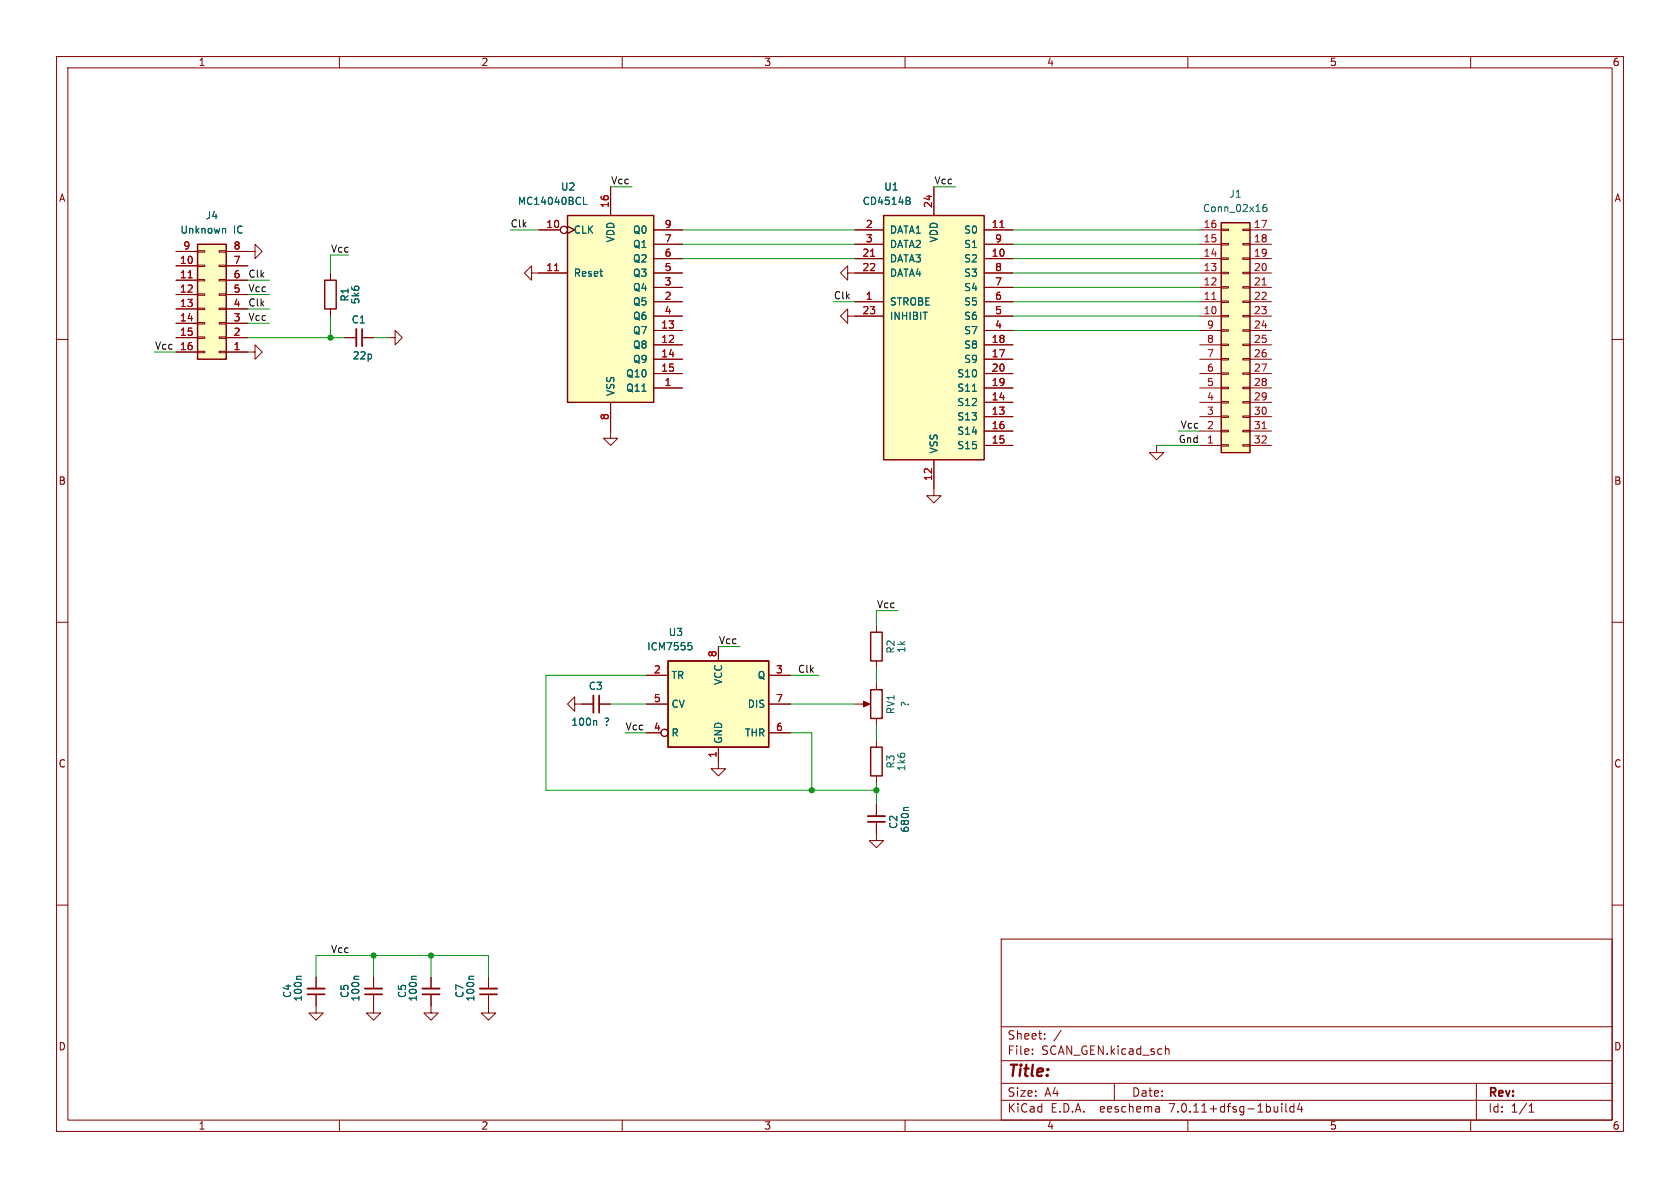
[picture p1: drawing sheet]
<svg xmlns="http://www.w3.org/2000/svg" width="297mm" height="210mm" viewBox="0 0 297 210" stroke-linecap="round" stroke-linejoin="round" font-family="sans-serif">
<g fill="none" stroke="#840000" stroke-width=".18">
<path d="M10 10h277v190h-277zM12 12h273v186h-273zM60 10v2M110 10v2M160 10v2M210 10v2M260 10v2M107.9 33v5.1M165.1 33v5.1M10 60h2M31.1 59.7h3.8M31.1 47h3.8"/>
<path d="M31.1 49.5h3.8M31.1 52.1h3.8M31.1 54.6h3.8M31.1 57.2h3.8M31.1 44.5h3.8M34.9 44.3h1.3v.3h-1.3zM34.9 46.9h1.3v.2h-1.3zM34.9 49.4h1.3v.3h-1.3zM34.9 51.9h1.3v.3h-1.3zM34.9 54.5h1.3v.2h-1.3zM34.9 57h1.3v.3h-1.3zM34.9 59.6h1.3v.2h-1.3z"/>
<path d="M38.7 44.3h1.3v.3h-1.3zM38.7 46.9h1.3v.2h-1.3zM38.7 49.4h1.3v.3h-1.3zM38.7 51.9h1.3v.3h-1.3zM38.7 54.5h1.3v.2h-1.3zM38.7 57h1.3v.3h-1.3zM38.7 59.6h1.3v.2h-1.3zM40 44.5h5.1v-1.3l1.3 1.3-1.3 1.2v-1.2M40 59.7h3.8M40 47h3.8M40 49.5h3.8M40 52.1h3.8"/>
<path d="M40 54.6h3.8M40 57.2h3.8M58.4 48.3v1.2M58.4 54.6v1.3M61 59.7h2M64 59.7h2M68.6 59.7h1.2v-1.3l1.3 1.3-1.3 1.3v-1.3M94 48.3v-1.3l-1.3 1.3 1.3 1.2v-1.2h6.3M95.2 40.6h3.9M100.3 40l1.3 .6-1.3 .7M115.6 53.3h5M115.6 45.7h5"/>
<path d="M115.6 40.6h5M115.6 48.3h5M115.6 55.9h5M115.6 43.2h5M115.6 58.4h5M115.6 50.8h5M149.9 48.3v-1.3l-1.3 1.3 1.3 1.2v-1.2h6.3M149.9 55.9v-1.3l-1.3 1.3 1.3 1.3v-1.3h6.3M151.1 53.3h5.1M151.1 45.7h5.1M151.1 40.6h5.1M151.1 43.2h5.1"/>
<path d="M174 53.3h5.1M174 45.7h5.1M174 40.6h5.1M174 48.3h5.1M174 55.9h5.1M174 43.2h5.1M174 58.4h5.1M174 50.8h5.1M212.1 53.3h3.8M212.1 45.7h3.8M212.1 40.6h3.8M212.1 48.3h3.8"/>
<path d="M212.1 55.9h3.8M212.1 43.2h3.8M212.1 58.4h3.8M212.1 50.8h3.8M215.9 40.5h1.3v.3h-1.3zM215.9 43.1h1.3v.2h-1.3zM215.9 45.6h1.3v.2h-1.3zM215.9 48.1h1.3v.3h-1.3zM215.9 50.7h1.3v.2h-1.3zM215.9 53.2h1.3v.3h-1.3zM215.9 55.8h1.3v.2h-1.3zM215.9 58.3h1.3v.2h-1.3z"/>
<path d="M219.7 40.5h1.3v.3h-1.3zM219.7 43.1h1.3v.2h-1.3zM219.7 45.6h1.3v.2h-1.3zM219.7 48.1h1.3v.3h-1.3zM219.7 50.7h1.3v.2h-1.3zM219.7 53.2h1.3v.3h-1.3zM219.7 55.8h1.3v.2h-1.3zM219.7 58.3h1.3v.2h-1.3zM221 53.3h3.8M221 45.7h3.8M221 40.6h3.8M221 48.3h3.8"/>
<path d="M221 55.9h3.8M221 43.2h3.8M221 58.4h3.8M221 50.8h3.8M285 60h2M31.1 62.2h3.8M34.9 62.1h1.3v.3h-1.3zM38.7 62.1h1.3v.3h-1.3zM40 62.2h5.1v-1.2l1.3 1.2-1.3 1.3v-1.3M107.9 71.1v6.4h1.3l-1.3 1.2-1.2-1.2h1.2M115.6 63.5h5M115.6 61h5"/>
<path d="M115.6 68.6h5M115.6 66h5M174 73.7h5.1M174 71.1h5.1M174 78.7h5.1M174 76.2h5.1M174 63.5h5.1M174 61h5.1M174 68.6h5.1M174 66h5.1M204.5 78.7v1.3h1.2l-1.2 1.3-1.3-1.3h1.3M212.1 73.7h3.8"/>
<path d="M212.1 71.1h3.8M212.1 78.7h3.8M212.1 76.2h3.8M212.1 63.5h3.8M212.1 61h3.8M212.1 68.6h3.8M212.1 66h3.8M215.9 60.8h1.3v.3h-1.3zM215.9 63.4h1.3v.2h-1.3zM215.9 65.9h1.3v.3h-1.3zM215.9 68.5h1.3v.2h-1.3zM215.9 71h1.3v.2h-1.3z"/>
<path d="M215.9 73.5h1.3v.3h-1.3zM215.9 76.1h1.3v.2h-1.3zM215.9 78.6h1.3v.3h-1.3zM219.7 60.8h1.3v.3h-1.3zM219.7 63.4h1.3v.2h-1.3zM219.7 65.9h1.3v.3h-1.3zM219.7 68.5h1.3v.2h-1.3zM219.7 71h1.3v.2h-1.3zM219.7 73.5h1.3v.3h-1.3zM219.7 76.1h1.3v.2h-1.3zM219.7 78.6h1.3v.3h-1.3zM221 73.7h3.8"/>
<path d="M221 71.1h3.8M221 78.7h3.8M221 76.2h3.8M221 63.5h3.8M221 61h3.8M221 68.6h3.8M221 66h3.8M165.1 81.3v6.3h1.3l-1.3 1.3-1.3-1.3h1.3M10 110h2M114.3 119.4h3.8M127 114.3v2.5M135.9 119.4h3.8"/>
<path d="M154.9 110.5v1.3M154.9 116.8v1.3M285 110h2M101.6 124.5v-1.3l-1.3 1.3 1.3 1.2v-1.2h3.3M105.9 124.5h2M114.3 124.5h3.8M114.3 129.5h2.5M127 132.1v3.8h1.3l-1.3 1.3-1.3-1.3h1.3M135.9 124.5h3.8M135.9 129.5h3.8M151.1 124.5h2.3M154.9 120.7v1.2"/>
<path d="M154.9 127v1.3M154.9 130.8v1.3M154.9 137.2v1.2M10 160h2M154.9 145.3v3.3h1.3l-1.3 1.3-1.2-1.3h1.2M154.9 142.2v2.1M285 160h2M55.9 175.8v3.3h1.2l-1.2 1.2-1.3-1.2h1.3M55.9 172.7v2.1M66 175.8v3.3h1.3l-1.3 1.2-1.2-1.2h1.2M66 172.7v2.1M76.2 175.8v3.3h1.3l-1.3 1.2-1.3-1.2h1.3"/>
<path d="M76.2 172.7v2.1M86.4 175.8v3.3h1.2l-1.2 1.2-1.3-1.2h1.3M86.4 172.7v2.1M177 166h108v32h-108zM60 198v2M110 198v2M160 198v2M177 194.5h108M177 191.5h108M177 187.5h108M177 181.5h108M182.5 186.3v.1"/>
<path d="M182.5 185.5v.1M184.7 183.6v.1M184.7 182.8v.1M187.6 182.1l-1.3 2M197 191.5v3M204.9 195.7l.1 .9M205 196.5l-.2 .1M205 196h-.2M206 185.5l.2-.1 .4 .1 .1 .9M210 198v2M226.6 195.1v.1M226.6 195.6v1"/>
<path d="M227.3 195.1v1.3l.2 .2M228.7 195.1v1.5M228.7 195.7l-.4-.1-.3 .3v.4l.2 .2h.5M229.7 195l-.3 1.1h.9M230.1 195.6v1M260 198v2M261 191.5v6.5M270.3 196.6h.9M270.3 195.5l.4-.4v1.5"/>
<circle cx="99.7" cy="40.6" r=".63"/>
<circle cx="117.5" cy="129.5" r=".63"/>
</g>
<path d="M63 58.2v3M104.9 122.9v3.1M153.4 144.3h3.1M54.4 174.8h3M64.5 174.8h3.1M74.7 174.8h3M84.8 174.8h3.1" fill="none" stroke="#840000" stroke-width=".33"/>
<path d="M64 58.2v3M105.9 122.9v3.1M153.4 145.3h3.1M54.4 175.8h3M64.5 175.8h3.1M74.7 175.8h3M84.8 175.8h3.1" fill="none" stroke="#840000" stroke-width=".3"/>
<g fill="none" stroke="#006464" stroke-width=".18">
<path d="M103.2 34.9v1.2h.6M160.6 34.9l.3 .2-.3 .4 .3 .1v.3l-.2 .2h-.5M223.9 36.1l-.4 .1a.85 .85 0 0 0 0 1.2l.4-.1 .1-.4-.3-.3-.3 .1-.2 .2M39.5 40.4l.4 .2v.6M171.9 69.2h.7M121.7 113.6h.6M121.8 114.1h.3l.2 .2-.1 .5-.4 .1M105.3 127.4l.2 .1v.7M160.6 142.7h-.7l-.1 .2M53.3 172.6h-.7l-.2 .2M63.4 172.6h-.6l-.2 .2M73.6 172.6h-.7l-.1 .2"/>
<path d="M83.8 172.6h-.7l-.2 .2"/>
</g>
<path d="M100.3 38.1h15.3v33h-15.3zM156.2 38.1h17.8v43.2h-17.8zM215.9 39.4h5.1v40.6h-5.1zM34.9 43.2h5.1v20.3h-5.1zM57.4 49.5h2v5.1h-2zM118.1 116.8h17.8v15.3h-17.8zM153.9 111.8h2.1v5h-2.1zM153.9 132.1h2.1v5.1h-2.1zM153.9 121.9h2.1v5.1h-2.1z" fill="none" stroke="#840000" stroke-width=".25"/>
<g fill="#ffffc2" stroke="#ffffc2" stroke-width=".18">
<path d="M156.2 38.1h17.8v43.2h-17.8z"/>
<path d="M215.9 39.4h5.1v40.6h-5.1z"/>
<path d="M118.1 116.8h17.8v15.3h-17.8z"/>
<path d="M100.3 38.1h15.3v33h-15.3z"/>
<path d="M34.9 43.2h5.1v20.3h-5.1z"/>
</g>
<path d="M33.3 49.1h.7M98 47.8h.8M153.9 45.3h.7M176.8 40.2h.7M214.2 52.9h.8M223.1 50.4h.8M223.1 75.8h.8" fill="none" stroke="#a90000" stroke-width=".18"/>
<path d="M152.7 124l1.1 .5-1.1 .5z" fill="#840000" stroke="#840000" stroke-width=".18"/>
<g fill="none" stroke="#009600" stroke-width=".18">
<path d="M107.9 33h3.9M165.1 33h3.8M43.8 59.7h17.2M43.8 52.1h3.8M43.8 49.5h3.8M43.8 57.2h3.8M43.8 54.6h3.8M58.4 55.9v3.8M61.6 45.1h-3.2v3.2M66 59.7h2.6M90.2 40.6h5M120.6 40.6h30.5"/>
<path d="M120.6 45.7h30.5M120.6 43.2h30.5M147.3 53.3h3.8M179.1 40.6h33M179.1 53.3h33M179.1 45.7h33M179.1 58.4h33M179.1 55.9h33M179.1 43.2h33M179.1 48.3h33M179.1 50.8h33M27.3 62.2h3.8"/>
<path d="M204.5 78.7h7.6M208.3 76.2h3.8M114.3 119.4h-17.8v20.3h58.4M127 114.3h3.8M139.7 119.4h5.1M154.9 118.1v2.6M158.7 108h-3.8v2.5M107.9 124.5h6.4M110.5 129.5h3.8M139.7 129.5h3.8v10.2M139.7 124.5h11.4M154.9 128.3v2.5"/>
<path d="M154.9 138.4v3.8M55.9 172.7v-3.8h30.5v3.8M66 168.9v3.8M76.2 168.9v3.8"/>
</g>
<g fill="#009600" stroke="#009600" stroke-width=".18">
<circle cx="143.5" cy="139.7" r=".46"/>
<circle cx="76.2" cy="168.9" r=".46"/>
<circle cx="66" cy="168.9" r=".46"/>
<circle cx="154.9" cy="139.7" r=".46"/>
<circle cx="58.4" cy="59.7" r=".46"/>
</g>
<text font-size="2.8" fill="#840000" x="178" y="190.9">Title:</text>
<g font-size="2.1" fill="#840000">
<text x="178" y="184">Sheet:</text>
<text x="178" y="186.7">File:</text>
<text x="184.1" y="186.7">SCAN_GEN.kicad_sch</text>
<text x="178" y="196.9">KiCad</text>
<text x="178" y="194.1">Size:</text>
<text x="184.7" y="194.1">A4</text>
<text x="185.7" y="196.9">E.D.A.</text>
<text x="194.6" y="196.9">eeschema</text>
<text x="200" y="194.1">Date:</text>
<text x="207" y="196.9">7.0.11+dfsg-1build4</text>
<text x="263" y="194.3">Rev:</text>
<text x="263" y="196.9">Id:</text>
<text x="267.1" y="196.9">1/1</text>
</g>
<g font-size="1.8" fill="#840000">
<text x="35" y="11.9">1</text>
<text x="85" y="11.9">2</text>
<text x="135" y="11.9">3</text>
<text x="185" y="11.9">4</text>
<text x="235" y="11.9">5</text>
<text x="285" y="11.9">6</text>
<text x="10.3" y="35.9">A</text>
<text x="285.3" y="35.9">A</text>
<text x="10.3" y="85.9">B</text>
<text x="285.3" y="85.9">B</text>
<text x="10.3" y="135.9">C</text>
<text x="285.3" y="135.9">C</text>
<text x="10.3" y="185.9">D</text>
<text x="285.3" y="185.9">D</text>
<text x="35" y="199.9">1</text>
<text x="85" y="199.9">2</text>
<text x="135" y="199.9">3</text>
<text x="185" y="199.9">4</text>
<text x="235" y="199.9">5</text>
<text x="285" y="199.9">6</text>
</g>
<g font-size="1.8" fill="#006464">
<text x="99.1" y="33.9">U2</text>
<text x="156.2" y="33.9">U1</text>
<text x="217.2" y="35.2">J1</text>
<text x="31.8" y="41.5">Unknown</text>
<text x="36.3" y="39">J4</text>
<text x="41.3" y="41.5">IC</text>
<text x="91.4" y="36.4">MC14040BCL</text>
<text x="101.3" y="41.5">CLK</text>
<text x="111.8" y="41.5">Q0</text>
<text x="152.4" y="36.4">CD4514B</text>
<text x="157.2" y="41.5">DATA1</text>
<text x="170.4" y="41.5">S0</text>
<text x="212.6" y="37.7">Conn_02x16</text>
<text x="108.8" y="42.9" transform="rotate(-90 108.8 42.9)">VDD</text>
<text x="111.8" y="46.6">Q2</text>
<text x="111.8" y="44">Q1</text>
<text x="157.2" y="46.6">DATA3</text>
<text x="157.2" y="44">DATA2</text>
<text x="166" y="42.9" transform="rotate(-90 166 42.9)">VDD</text>
<text x="170.4" y="46.6">S2</text>
<text x="170.4" y="44">S1</text>
<text x="61.8" y="53.4" transform="rotate(-90 61.8 53.4)">R1</text>
<text x="63.7" y="53.9" transform="rotate(-90 63.7 53.9)">5k6</text>
<text x="101.3" y="49.1">Reset</text>
<text x="111.8" y="51.7">Q4</text>
<text x="111.8" y="49.1">Q3</text>
<text x="157.2" y="49.1">DATA4</text>
<text x="170.4" y="51.7">S4</text>
<text x="170.4" y="49.1">S3</text>
<text x="62.1" y="57.4">C1</text>
<text x="111.8" y="59.3">Q7</text>
<text x="111.8" y="54.2">Q5</text>
<text x="111.8" y="56.7">Q6</text>
<text x="157.2" y="54.2">STROBE</text>
<text x="157.2" y="56.7">INHIBIT</text>
<text x="170.4" y="59.3">S7</text>
<text x="170.4" y="56.7">S6</text>
<text x="170.4" y="54.2">S5</text>
<text x="62.3" y="63.7">22p</text>
<text x="111.8" y="61.8">Q8</text>
<text x="111.8" y="64.4">Q9</text>
<text x="170.4" y="64.4">S9</text>
<text x="170.4" y="61.8">S8</text>
<text x="108.8" y="70.1" transform="rotate(-90 108.8 70.1)">VSS</text>
<text x="110.6" y="69.4">Q11</text>
<text x="110.6" y="66.9">Q10</text>
<text x="169.1" y="72">S12</text>
<text x="169.1" y="69.4">S11</text>
<text x="169.1" y="66.9">S10</text>
<text x="169.1" y="74.5">S13</text>
<text x="169.1" y="77.1">S14</text>
<text x="166" y="80.3" transform="rotate(-90 166 80.3)">VSS</text>
<text x="169.1" y="79.6">S15</text>
<text x="118.1" y="112.6">U3</text>
<text x="114.3" y="115.2">ICM7555</text>
<text x="158.3" y="115.6" transform="rotate(-90 158.3 115.6)">R2</text>
<text x="160.2" y="115.5" transform="rotate(-90 160.2 115.5)">1k</text>
<text x="104" y="122.1">C3</text>
<text x="118.6" y="120.2">TR</text>
<text x="118.6" y="125.3">CV</text>
<text x="127.9" y="121.2" transform="rotate(-90 127.9 121.2)">VCC</text>
<text x="132.1" y="125.3">DIS</text>
<text x="133.8" y="120.2">Q</text>
<text x="160.9" y="125.1" transform="rotate(-90 160.9 125.1)">?</text>
<text x="100.9" y="128.5">100n</text>
<text x="106.9" y="128.5">?</text>
<text x="118.6" y="130.4">R</text>
<text x="127.9" y="131.6" transform="rotate(-90 127.9 131.6)">GND</text>
<text x="131.6" y="130.4">THR</text>
<text x="158.3" y="126.3" transform="rotate(-90 158.3 126.3)">RV1</text>
<text x="158.3" y="136" transform="rotate(-90 158.3 136)">R3</text>
<text x="160.2" y="136.4" transform="rotate(-90 160.2 136.4)">1k6</text>
<text x="158.8" y="146.6" transform="rotate(-90 158.8 146.6)">C2</text>
<text x="160.9" y="147.3" transform="rotate(-90 160.9 147.3)">680n</text>
<text x="51.7" y="176.5" transform="rotate(-90 51.7 176.5)">C4</text>
<text x="53.6" y="177.2" transform="rotate(-90 53.6 177.2)">100n</text>
<text x="61.8" y="176.5" transform="rotate(-90 61.8 176.5)">C5</text>
<text x="63.7" y="177.2" transform="rotate(-90 63.7 177.2)">100n</text>
<text x="72" y="176.5" transform="rotate(-90 72 176.5)">C5</text>
<text x="73.9" y="177.2" transform="rotate(-90 73.9 177.2)">100n</text>
<text x="82.1" y="176.5" transform="rotate(-90 82.1 176.5)">C7</text>
<text x="84" y="177.2" transform="rotate(-90 84 177.2)">100n</text>
</g>
<g font-size="1.8" fill="#0f0f0f">
<text x="107.9" y="32.7">Vcc</text>
<text x="165.1" y="32.7">Vcc</text>
<text x="90.2" y="40.3">Clk</text>
<text x="58.4" y="44.7">Vcc</text>
<text x="43.8" y="49.2">Clk</text>
<text x="43.8" y="51.7">Vcc</text>
<text x="147.3" y="53">Clk</text>
<text x="43.8" y="54.3">Clk</text>
<text x="43.8" y="56.8">Vcc</text>
<text x="27.3" y="61.9">Vcc</text>
<text x="208.6" y="75.9">Vcc</text>
<text x="208.3" y="78.4">Gnd</text>
<text x="154.9" y="107.6">Vcc</text>
<text x="127" y="114">Vcc</text>
<text x="141" y="119">Clk</text>
<text x="110.5" y="129.2">Vcc</text>
<text x="58.4" y="168.6">Vcc</text>
</g>
<g font-size="1.8" fill="#a90000">
<text x="96.5" y="40.4">10</text>
<text x="107.7" y="36.9" transform="rotate(-90 107.7 36.9)">16</text>
<text x="117.4" y="40.4">9</text>
<text x="153" y="40.4">2</text>
<text x="164.8" y="36.9" transform="rotate(-90 164.8 36.9)">24</text>
<text x="175.2" y="40.4">11</text>
<text x="212.7" y="40.4">16</text>
<text x="221.6" y="40.4">17</text>
<text x="31.7" y="46.7">10</text>
<text x="32.3" y="44.2">9</text>
<text x="41.2" y="46.7">7</text>
<text x="41.2" y="44.2">8</text>
<text x="117.4" y="45.5">6</text>
<text x="117.4" y="42.9">7</text>
<text x="152.4" y="45.5">21</text>
<text x="153" y="42.9">3</text>
<text x="175.2" y="45.5">10</text>
<text x="175.8" y="42.9">9</text>
<text x="212.7" y="45.5">14</text>
<text x="212.7" y="42.9">15</text>
<text x="221.6" y="42.9">18</text>
<text x="221.6" y="45.5">19</text>
<text x="31.7" y="49.3">11</text>
<text x="31.7" y="51.8">12</text>
<text x="41.2" y="51.8">5</text>
<text x="41.2" y="49.3">6</text>
<text x="96.5" y="48">11</text>
<text x="117.4" y="53.1">2</text>
<text x="117.4" y="50.5">3</text>
<text x="117.4" y="48">5</text>
<text x="152.4" y="48">22</text>
<text x="153" y="53.1">1</text>
<text x="175.8" y="53.1">6</text>
<text x="175.8" y="50.5">7</text>
<text x="175.8" y="48">8</text>
<text x="212.7" y="53.1">11</text>
<text x="212.7" y="50.5">12</text>
<text x="212.7" y="48">13</text>
<text x="221.6" y="48">20</text>
<text x="221.6" y="50.5">21</text>
<text x="221.6" y="53.1">22</text>
<text x="31.7" y="54.4">13</text>
<text x="31.7" y="56.9">14</text>
<text x="31.7" y="59.4">15</text>
<text x="41.2" y="59.4">2</text>
<text x="41.2" y="56.9">3</text>
<text x="41.2" y="54.4">4</text>
<text x="116.8" y="58.2">13</text>
<text x="117.4" y="55.6">4</text>
<text x="152.4" y="55.6">23</text>
<text x="175.8" y="58.2">4</text>
<text x="175.8" y="55.6">5</text>
<text x="212.7" y="55.6">10</text>
<text x="213.3" y="58.2">9</text>
<text x="221.6" y="55.6">23</text>
<text x="221.6" y="58.2">24</text>
<text x="31.7" y="62">16</text>
<text x="41.2" y="62">1</text>
<text x="116.8" y="60.7">12</text>
<text x="116.8" y="63.2">14</text>
<text x="116.8" y="65.8">15</text>
<text x="175.2" y="63.2">17</text>
<text x="175.2" y="60.7">18</text>
<text x="175.2" y="65.8">20</text>
<text x="213.3" y="65.8">6</text>
<text x="213.3" y="63.2">7</text>
<text x="213.3" y="60.7">8</text>
<text x="221.6" y="60.7">25</text>
<text x="221.6" y="63.2">26</text>
<text x="221.6" y="65.8">27</text>
<text x="117.4" y="68.3">1</text>
<text x="175.2" y="70.9">14</text>
<text x="175.2" y="68.3">19</text>
<text x="213.3" y="70.9">4</text>
<text x="213.3" y="68.3">5</text>
<text x="221.6" y="68.3">28</text>
<text x="221.6" y="70.9">29</text>
<text x="107.7" y="74.4" transform="rotate(-90 107.7 74.4)">8</text>
<text x="175.2" y="73.4">13</text>
<text x="175.2" y="75.9">16</text>
<text x="213.3" y="75.9">2</text>
<text x="213.3" y="73.4">3</text>
<text x="221.6" y="73.4">30</text>
<text x="221.6" y="75.9">31</text>
<text x="175.2" y="78.5">15</text>
<text x="213.3" y="78.5">1</text>
<text x="221.6" y="78.5">32</text>
<text x="164.8" y="85.1" transform="rotate(-90 164.8 85.1)">12</text>
<text x="115.5" y="119.1">2</text>
<text x="126.7" y="116.3" transform="rotate(-90 126.7 116.3)">8</text>
<text x="137.1" y="119.1">3</text>
<text x="115.5" y="124.2">5</text>
<text x="137.1" y="124.2">7</text>
<text x="115.5" y="129.3">4</text>
<text x="137.1" y="129.3">6</text>
<text x="126.7" y="134.1" transform="rotate(-90 126.7 134.1)">1</text>
</g>
</svg>
